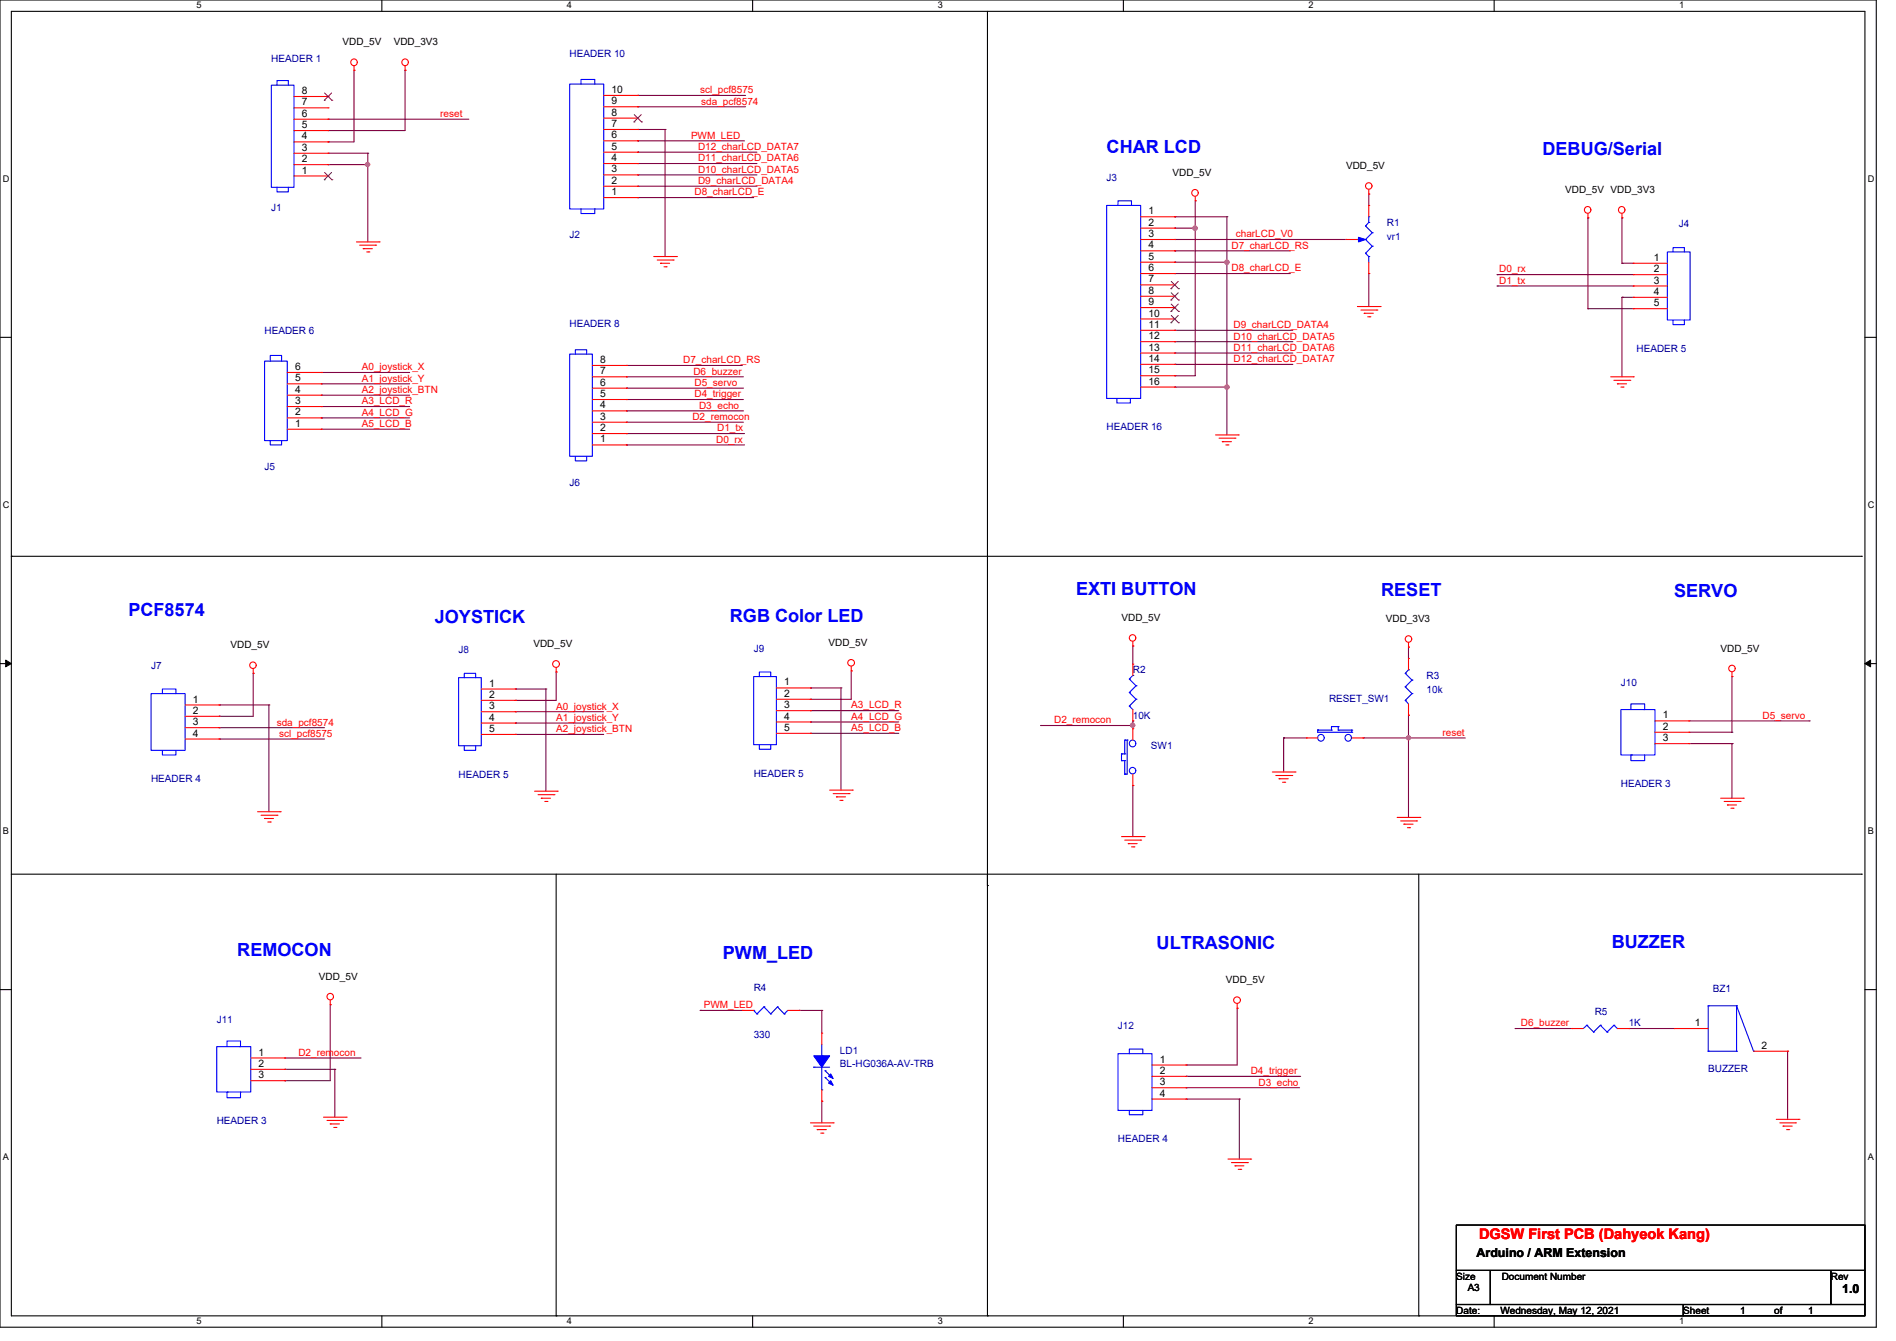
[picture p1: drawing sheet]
<svg xmlns="http://www.w3.org/2000/svg" width="297mm" height="210mm" viewBox="0 0 297 210" stroke-linecap="round" stroke-linejoin="round" font-family="sans-serif">
<g fill="none" stroke="#000" stroke-width=".17">
<path d="M0 0h293.6v207.7h-293.6zM1.8 1.8h290v204.2h-290zM59.8 0v1.8M117.8 0v1.8M154.5 1.8v204.2M175.8 0v1.8M233.8 0v1.8M0 52.8h1.8M291.8 52.8h1.8M1.8 87.1h.1M1.8 87.1h289.5M291.3 87.1h.1"/>
<path d="M0 103.9h1.8M291.8 103.9h1.8M1.8 136.8h289.5M87 136.8v69.2M154.5 138.6h.1M222 136.8v69.2M291.3 136.8h.1M0 154.9h1.8M291.8 154.9h1.8M227.9 191.8h63.9v7.1h-63.9zM227.9 198.9h5.3v5.3h-5.3zM233.2 198.9h53.3v5.3h-53.3z"/>
<path d="M286.5 198.9h5.3v5.3h-5.3zM59.8 206v1.7M87 206h.1M117.8 206v1.7M154.5 206h.1M175.8 206v1.7M222 206h.1M227.9 204.2h35.5v1.8h-35.5zM233.8 206v1.7M263.4 204.2h28.4v1.8h-28.4z"/>
</g>
<path d="M.9 103.3l.9 .6-.9 .5zM291.8 103.9l.9-.6v1.1z" fill="#000" stroke="#000" stroke-width=".16"/>
<g fill="none" stroke="#800040" stroke-width=".17">
<path d="M51.3 18.7h.1M51.3 18.7h22.1M55.4 11h.1M55.4 11v11.2h-4.1M63.4 11h.1M63.4 11v9.4h-12.1M99.8 16.7h.1M99.8 14.9h.1M99.8 16.7h16.9M99.8 14.9h16.9M51.3 25.8h.1M51.3 20.4h.1"/>
<path d="M51.3 22.2h.1M51.3 24h.1M51.3 25.8h6.4M51.3 24h6.3M57.6 25.8h.1M57.6 24h.1M57.6 24v13.9M99.8 22h.1M99.8 20.3h.1M99.8 30.9h.1M99.8 29.2h.1M99.8 27.4h.1"/>
<path d="M99.8 25.6h.1M99.8 23.8h.1M99.8 22h16.7M99.8 20.3h4.3M99.8 30.9h18.1M99.8 29.2h18.6M99.8 27.4h18.6M99.8 25.6h18.6M99.8 23.8h18.6M104.1 20.3h.1M104.1 20.3v19.9M183.8 33.9h.1"/>
<path d="M183.8 35.7h.1M183.8 37.5h.1M183.8 39.3h.1M183.8 33.9h8.2M183.8 35.7h3.2M183.8 37.5h26.8M183.8 39.3h18.1M187 31.4h.1M187 35.7h.1M187 31.4v27.4h-3.2M192 33.9h.1M192 33.9v34.2"/>
<path d="M214.2 30.4h.1M214.2 30.4v1.8M248.5 34.1h.1M248.5 34.1v14.2M253.8 34.1h.1M253.8 34.1v7.1M50.3 58.3h.1M50.3 58.3h13.8M98 59h.1M98 57.2h.1M98 59h18.3M98 57.2h18.2"/>
<path d="M183.8 42.8h.1M183.8 41h.1M183.8 51.7h.1M183.8 53.5h.1M183.8 55.3h.1M183.8 57h.1M183.8 58.8h.1M183.8 42.8h18.1M183.8 41h8.2M183.8 51.7h18.5M183.8 53.5h18.5M183.8 55.3h18.5"/>
<path d="M183.8 57h18.5M192 41h.1M214.2 42.8h.1M214.2 42.8v5.2M234.3 44.8h.1M234.3 43h.1M234.3 44.8h21.3M234.3 43h21.3M248.5 48.3h.1M248.5 48.3h7.1M253.8 46.5h.1M253.8 41.2h.1"/>
<path d="M253.8 46.5v12.5M253.8 46.5h1.8M253.8 41.2h1.8M50.3 63.6h.1M50.3 65.4h.1M50.3 67.2h.1M50.3 60.1h.1M50.3 61.9h.1M50.3 63.6h13.8M50.3 65.4h13.8M50.3 67.2h13.8M50.3 60.1h13.8"/>
<path d="M50.3 61.9h13.8M98 60.8h.1M98 66.1h.1M98 64.3h.1M98 62.5h.1M98 67.9h.1M98 69.6h.1M98 60.8h18.3M98 66.1h18.3M98 64.3h18.3M98 62.5h18.3M98 67.9h18.5"/>
<path d="M98 69.6h18.5M183.8 60.6h.1M183.8 60.6h8.2M192 60.6h.1M34.3 112.1h.1M34.3 113.9h.1M34.3 115.7h.1M34.3 110.3h.1M34.3 113.9h16.5M34.3 115.7h16.5M34.3 110.3h7.8M39.6 105.4h.1"/>
<path d="M39.6 105.4v6.7h-5.3M42.1 110.3h.1M42.1 110.3v16.8M80.6 107.8h.1M80.6 109.6h.1M80.6 111.4h.1M80.6 113.2h.1M80.6 115h.1M80.6 107.8h4.8M80.6 111.4h13.9M80.6 113.2h13.9M80.6 115h13.9"/>
<path d="M85.4 107.8h.1M85.4 107.8v16M87 105.2h.1M87 105.2v4.4h-6.4M126.8 107.7h.1M126.8 109.5h.1M126.8 111.2h.1M126.8 113h.1M126.8 114.8h.1M126.8 107.7h4.8M126.8 111.2h13.8M126.8 113h13.8"/>
<path d="M126.8 114.8h13.8M131.6 107.7h.1M131.6 107.7v16M133.2 105h.1M133.2 105v4.5h-6.4M162.8 113.6h.1M162.8 113.6h14.5M177.3 101.1h.1M177.3 112.8h.1M177.3 113.6h.1M177.3 101.1v2.9M177.3 112.8v1.3"/>
<path d="M200.9 115.5h.1M200.9 115.5h3.5M200.9 115.5v5.3M213.3 115.5h.1M213.3 115.5h16M220.4 112h.1M220.4 101.3h.1M220.4 115.5h.1M220.4 101.3v1.8M220.4 112v15.9M264.3 112.8h18.8M264.3 116.4h6.7"/>
<path d="M264.3 114.6h6.7M271 116.4h.1M271 114.6h.1M271 105.9h.1M271 105.9v8.7M271 116.4v8.5M283.1 112.8h.1M177.3 123h.1M177.3 123v8M51.7 157.3h.1M51.7 157.3v11.9h-7.1M109.6 158.2h.1"/>
<path d="M109.6 158.2h6.6M125 158.2h.1M125 158.2h3.6M128.6 158.2h.1M128.6 158.2v3.5M193.6 157.8h.1M193.6 157.8v8.9h-8M44.6 165.6h.1M44.6 167.4h.1M44.6 169.2h.1M44.6 165.6h11.9M44.6 167.4h7.8"/>
<path d="M52.4 167.4h.1M52.4 167.4v7.5M128.6 172.4h.1M128.6 172.4v3.4M185.6 166.7h.1M185.6 168.5h.1M185.6 170.3h.1M185.6 172h.1M185.6 168.5h17.9M185.6 170.3h17.8M185.6 172h8.3M193.9 172h.1"/>
<path d="M193.9 172v9.4M237.1 161h.1M237.1 161h8.9M254.9 161h.1M254.9 161h7.1M279.7 164.5h.1M279.7 164.5v10.7"/>
</g>
<g fill="#f0f" stroke="#f0f" stroke-width=".17">
<circle cx="220.4" cy="115.5" r=".33"/>
<circle cx="57.5" cy="25.7" r=".33"/>
<circle cx="177.2" cy="113.5" r=".34"/>
<circle cx="192" cy="60.6" r=".34"/>
<circle cx="187" cy="35.7" r=".34"/>
<circle cx="192" cy="41" r=".34"/>
</g>
<g fill="none" stroke="#f00" stroke-width=".17">
<path d="M46 18.7h5.3M46 16.9h5.3M46 15.1h5.3M51.3 18.7h.1M51.3 16.9h.1M51.3 15.1h.1M55.4 11h.1M55.4 10.3v.7M63.4 11h.1M63.4 10.3v.7M94.5 18.5h5.3M94.5 16.7h5.3"/>
<path d="M94.5 14.9h5.3M99.8 18.5h.1M99.8 16.7h.1M99.8 14.9h.1M46 27.5h5.3M46 25.8h5.3M46 24h5.3M46 22.2h5.3M46 20.4h5.3M51.3 27.5h.1M51.3 25.8h.1M51.3 24h.1"/>
<path d="M51.3 22.2h.1M51.3 20.4h.1M55.8 37.9h3.5M56.3 38.4h2.5M56.8 38.9h.1M56.8 38.9h1.5M57.4 39.4h.3M57.7 39.4h.1M58.8 38.4h.1M59.3 37.9h.1M94.5 30.9h5.3M94.5 29.2h5.3"/>
<path d="M94.5 27.4h5.3M94.5 25.6h5.3M94.5 23.8h5.3M94.5 22h5.3M94.5 20.3h5.3M99.8 30.9h.1M99.8 29.2h.1M99.8 27.4h.1M99.8 25.6h.1M99.8 23.8h.1M99.8 22h.1M99.8 20.3h.1"/>
<path d="M178.5 33.9h5.3M178.5 35.7h5.3M178.5 37.5h5.3M178.5 39.3h5.3M183.8 33.9h.1M183.8 35.7h.1M183.8 37.5h.1M183.8 39.3h.1M187 31.4h.1M187 30.8v.6M210.6 37.5h.1M210.6 37.5h1.8"/>
<path d="M214.2 30.4h.1M214.2 32.2h.1M214.2 29.7v.7M214.2 32.2v1.7M248.5 34.1h.1M248.5 33.4v.7M253.8 34.1h.1M253.8 33.4v.7M45 58.3h5.3M50.3 58.3h.1M92.7 59h5.3M92.7 57.2h5.3"/>
<path d="M98 59h.1M98 57.2h.1M102.3 40.2h3.5M102.8 40.7h2.5M103.3 41.2h.1M103.3 41.2h1.5M103.9 41.8h.3M104.2 41.8h.1M105.3 40.7h.1M105.8 40.2h.1M178.5 41h5.3M178.5 42.8h5.3"/>
<path d="M178.5 44.6h5.3M178.5 46.4h5.3M178.5 48.1h5.3M178.5 49.9h5.3M178.5 51.7h5.3M178.5 53.5h5.3M178.5 55.3h5.3M178.5 57h5.3M178.5 58.8h5.3M183.8 41h.1M183.8 42.8h.1M183.8 44.6h.1"/>
<path d="M183.8 46.4h.1M183.8 48.1h.1M183.8 49.9h.1M183.8 51.7h.1M183.8 53.5h.1M183.8 55.3h.1M183.8 57h.1M183.8 58.8h.1M212.4 48h3.6M213 48.5h2.5M213.5 49h.1M213.5 49h1.4"/>
<path d="M214 49.6h.4M214.2 42.8h.1M214.2 41v1.8M214.4 49.6h.1M215.5 48.5h.1M216 48h.1M252 59h3.6M252.5 59.5h2.5M255 59.5h.1M255.6 59h.1M255.6 41.2h.1M255.6 43h.1"/>
<path d="M255.6 44.8h.1M255.6 46.5h.1M255.6 48.3h.1M255.6 41.2h5.3M255.6 43h5.3M255.6 44.8h5.3M255.6 46.5h5.3M255.6 48.3h5.3M45 60.1h5.3M45 67.2h5.3M45 65.4h5.3M45 63.6h5.3"/>
<path d="M45 61.9h5.3M50.3 67.2h.1M50.3 65.4h.1M50.3 63.6h.1M50.3 61.9h.1M50.3 60.1h.1M92.7 69.6h5.3M92.7 67.9h5.3M92.7 66.1h5.3M92.7 64.3h5.3M92.7 62.5h5.3M92.7 60.8h5.3"/>
<path d="M98 69.6h.1M98 67.9h.1M98 66.1h.1M98 64.3h.1M98 62.5h.1M98 60.8h.1M178.5 60.6h5.3M183.8 60.6h.1M190.2 68.1h3.6M190.8 68.6h2.5M191.3 69.1h.1M191.3 69.1h1.4"/>
<path d="M191.8 69.6h.4M192.2 69.6h.1M193.3 68.6h.1M193.8 68.1h.1M253.1 60.1h.1M253.1 60.1h1.4M253.6 60.6h.4M254 60.6h.1M29 110.3h5.3M29 112.1h5.3M29 113.9h5.3M29 115.7h5.3"/>
<path d="M34.3 110.3h.1M34.3 112.1h.1M34.3 113.9h.1M34.3 115.7h.1M39.6 105.4h.1M39.6 104.7v.7M75.3 107.8h5.3M75.3 109.6h5.3M75.3 111.4h5.3M75.3 113.2h5.3M75.3 115h5.3M80.6 107.8h.1"/>
<path d="M80.6 109.6h.1M80.6 111.4h.1M80.6 113.2h.1M80.6 115h.1M87 105.2h.1M87 104.5v.7M121.5 107.7h5.3M121.5 109.5h5.3M121.5 111.2h5.3M121.5 113h5.3M121.5 114.8h5.3M126.8 107.7h.1"/>
<path d="M126.8 109.5h.1M126.8 111.2h.1M126.8 113h.1M126.8 114.8h.1M133.2 105h.1M133.2 104.3v.7M177.3 101.1h.1M177.3 114.1h.1M177.3 112.8h.1M177.3 104h.1M177.3 100.4v.7M177.3 104v1.7"/>
<path d="M177.3 111.1v1.7M177.3 114.1v1.7M204.4 115.5h.1M204.4 115.5h1.8M211.5 115.5h1.8M213.3 115.5h.1M220.4 101.3h.1M220.4 112h.1M220.4 103.1h.1M220.4 100.6v.7M220.4 103.1v1.7M220.4 110.2v1.8"/>
<path d="M259 112.8h5.3M259 114.6h5.3M259 116.4h5.3M264.3 112.8h.1M264.3 114.6h.1M264.3 116.4h.1M271 105.9h.1M271 105.2v.7M40.3 127.1h3.6M40.8 127.6h2.5M41.4 128.1h.1M41.4 128.1h1.4"/>
<path d="M41.9 128.7h.4M42.3 128.7h.1M43.3 127.6h.1M43.9 127.1h.1M83.6 123.8h3.6M84.2 124.4h2.5M84.7 124.9h.1M84.7 124.9h1.4M85.3 125.5h.3M85.6 125.5h.1M86.7 124.4h.1M87.2 123.8h.1"/>
<path d="M129.8 123.7h3.6M130.4 124.2h2.5M130.9 124.7h.1M130.9 124.7h1.4M131.4 125.3h.4M131.8 125.3h.1M132.9 124.2h.1M133.4 123.7h.1M175.5 131h3.5M176 131.5h2.5M176.5 132.1h.1M176.5 132.1h1.4"/>
<path d="M177.1 132.6h.3M177.3 123h.1M177.3 121.2v1.8M177.4 132.6h.1M178.5 131.5h.1M179 131h.1M199.1 120.8h3.5M199.6 121.4h2.5M200.1 121.9h.1M200.1 121.9h1.5M200.7 122.4h.3M201 122.4h.1"/>
<path d="M202.1 121.4h.1M202.6 120.8h.1M218.6 127.9h3.6M219.2 128.5h2.5M219.7 129h.1M219.7 129h1.4M220.2 129.6h.4M220.6 129.6h.1M221.7 128.5h.1M222.2 127.9h.1M269.2 124.9h3.6M269.8 125.5h2.5"/>
<path d="M270.3 126h.1M270.3 126h1.4M270.8 126.5h.4M271.2 126.5h.1M272.3 125.5h.1M272.8 124.9h.1M51.7 157.3h.1M51.7 156.5v.8M116.2 158.2h.1M116.2 158.2h1.7M123.3 158.2h1.7M125 158.2h.1"/>
<path d="M193.6 157.8h.1M193.6 157.1v.7M39.2 165.6h5.4M39.2 167.4h5.4M39.2 169.2h5.4M44.6 165.6h.1M44.6 167.4h.1M44.6 169.2h.1M50.6 174.9h3.6M51.2 175.4h2.4M51.7 175.9h.1M51.7 175.9h1.4"/>
<path d="M52.2 176.5h.4M52.6 176.5h.1M53.6 175.4h.1M54.2 174.9h.1M126.8 175.8h3.6M127.3 176.3h2.5M127.9 176.8h.1M127.9 176.8h1.4M128.4 177.4h.4M128.6 161.7h.1M128.6 172.4h.1M128.6 161.7v1.8"/>
<path d="M128.6 170.6v1.8M128.8 177.4h.1M129.8 176.3h.1M130.4 175.8h.1M180.3 166.7h5.3M180.3 168.5h5.3M180.3 170.3h5.3M180.3 172h5.3M185.6 166.7h.1M185.6 168.5h.1M185.6 170.3h.1M185.6 172h.1"/>
<path d="M246 161h.1M246 161h1.8M253.1 161h1.8M254.9 161h.1M262 161h.1M262 161h5.3M274.4 164.5h5.3M278 175.2h3.5M278.5 175.8h2.5M279 176.3h.1M279 176.3h1.4M279.6 176.8h.3"/>
<path d="M279.7 164.5h.1M279.9 176.8h.1M281 175.8h.1M281.5 175.2h.1M192.2 181.4h3.5M192.7 182h2.5M193.3 182.5h.1M193.3 182.5h1.3M193.8 183h.3M194.1 183h.1M195.2 182h.1M195.7 181.4h.1"/>
<circle cx="55.4" cy="9.8" r=".52"/>
<circle cx="63.4" cy="9.8" r=".52"/>
<circle cx="187" cy="30.2" r=".52"/>
<circle cx="214.2" cy="29.1" r=".51"/>
<circle cx="248.4" cy="32.9" r=".52"/>
<circle cx="253.8" cy="32.9" r=".52"/>
<circle cx="177.2" cy="99.9" r=".51"/>
<circle cx="39.6" cy="104.1" r=".51"/>
<circle cx="87" cy="103.9" r=".53"/>
<circle cx="133.2" cy="103.7" r=".52"/>
<circle cx="220.4" cy="100" r=".51"/>
<circle cx="271" cy="104.6" r=".51"/>
<circle cx="51.7" cy="156" r=".51"/>
<circle cx="193.6" cy="156.5" r=".52"/>
</g>
<g fill="none" stroke="#00f" stroke-width=".17">
<path d="M42.5 13.3h3.5v16h-3.5zM43.3 13.3v-.7h1.8v.7M89.1 13.2h5.4v19.5h-5.4zM90.9 13.2v-.8h2.2v.8M43.3 29.3v.7h1.8v-.7M90.9 32.7v.7h2.2v-.7M173.2 32.2h5.3v30.2h-5.3zM174.9 32.2v-.8h2.2v.8M212.4 37.5h.1M212.4 37.5h.4M213.7 39.6h.1M213.7 37.5h.1"/>
<path d="M213.7 35.4h.1M213.7 39.6l.5 .6M213.7 37.5l1 1M213.7 35.4l1 1M214.2 34.8h.1M214.2 33.9h.1M214.2 33.9v.9M214.2 34.8l-.5 .6M214.7 38.5h.1M214.7 36.4h.1M214.7 38.5l-1 1.1M214.7 36.4l-1 1.1"/>
<path d="M260.9 39.4h3.6v10.7h-3.6zM261.8 39.4v-.6h1.8v.6M41.4 56.5h3.6v12.5h-3.6zM42.3 56.5v-.9h1.8v.9M89.1 55.4h3.6v16h-3.6zM90 55.4v-.6h1.8v.6M214.2 40.2h.1M214.2 40.2v.8M261.8 50.1v.7h1.8v-.7M42.3 69v.6h1.8v-.6M90 71.4v.7h1.8v-.7M174.8 62.4v.7h2.1v-.7"/>
<path d="M23.6 108.6h5.4v8.9h-5.4zM25.4 117.5v.7h2.1v-.7M25.4 108.6v-.8h2.1v.8M71.8 106.1h3.5v10.6h-3.5zM72.6 106.1v-.7h1.8v.7M72.6 116.7v.8h1.8v-.8M117.9 105.9h3.6v10.7h-3.6zM118.8 105.9v-.7h1.8v.7M118.8 116.6v.7h1.8v-.7M175.5 118h.1M175.5 119.1h.1M175.5 118h.5"/>
<path d="M175.5 118v1.1M175.5 119.1h.5M176 115.8h.1M176 118h.1M176 119.1h.1M176 115.8h.4M176 115.8v2.2M176 119.1v2.1M176.4 115.8h.1M176.4 115.8v5.4h-.4M176.7 110.5h.1M176.7 108.4h.1"/>
<path d="M176.7 106.3h.1M176.7 110.5l.6 .6M176.7 108.4l1.1 1.1M176.7 106.3l1.1 1M177.3 105.7h.1M177.3 105.7l-.6 .6M177.8 109.5h.1M177.8 107.3h.1M177.8 109.5l-1.1 1M177.8 107.3l-1.1 1.1M206.2 114.3h.1M206.2 114.3v.3h5.3"/>
<path d="M206.2 114.3h2.1M208.3 113.7h.1M208.3 114.3h.1M208.3 113.7h1.1M208.3 113.7v.6M209.4 114.3h.1M209.4 113.7h.1M209.4 114.3h2.1M209.4 113.7v.6M211.5 114.6h.1M211.5 114.3h.1M211.5 114.3v.3"/>
<path d="M219.9 109.6h.1M219.9 107.5h.1M219.9 105.4h.1M219.9 109.6l.5 .6M219.9 107.5l1.1 1.1M219.9 105.4l1.1 1.1M220.4 104.8h.1M220.4 104.8l-.5 .6M221 108.6h.1M221 106.5h.1M221 108.6l-1.1 1M221 106.5l-1.1 1"/>
<path d="M253.6 111.1h5.4v7.1h-5.4zM255.2 111.1v-.9h2.2v.9h-.2M255.4 118.2h-.2v.9h2.2v-.9M176 121.2h.1M117.9 158.2h.1M117.9 158.2l.5 .5M118.4 158.7h.1M119.5 157.6h.1M119.5 157.6l1.1 1.1M119.5 157.6l-1.1 1.1M120.6 158.7h.1M121.7 157.6h.1"/>
<path d="M121.7 157.6l1 1.1M121.7 157.6l-1.1 1.1M122.7 158.7h.1M123.3 158.2l-.6 .5M267.3 157.4h.1M267.3 157.4v7.1M267.3 157.4h4.4M271.7 157.4h.1M271.7 157.4v7.1M271.7 157.4l2.7 7.1M33.9 163.8h5.3v7.1h-5.3zM35.5 163.8v-.9h2.1v.9h-.1"/>
<path d="M35.7 170.9h-.2v.9h2.1v-.9M127.3 167h.1M127.3 167h2.5M128.6 165.3h.1M128.6 170.6h.1M128.6 163.5v1.8M128.6 167v3.6M129.1 167.6h.1M129.1 168.7h.1M129.1 167.6l1.1 1.1M129.1 168.7l1.1 1M174.9 164.9h5.4v8.9h-5.4z"/>
<path d="M176.7 173.8v.7h2.1v-.7M176.7 164.9v-.7h2.1v.7M248.3 160.5h.1M248.3 160.5l-.5 .5M248.3 160.5l1.1 1M249.4 161.5h.1M250.4 160.5h.1M250.4 160.5l-1 1M250.4 160.5l1.1 1M251.5 161.5h.1M252.5 160.5h.1M252.5 160.5l-1 1"/>
<path d="M252.5 160.5l.6 .5M253.1 161h.1M267.3 164.5h.1M267.3 164.5h4.4M271.7 164.5h.1M274.4 164.5h.1"/>
<circle cx="177.2" cy="116.4" r=".52"/>
<circle cx="206.7" cy="115.5" r=".52"/>
<circle cx="211" cy="115.5" r=".52"/>
<circle cx="177.2" cy="120.6" r=".51"/>
</g>
<g fill="none" stroke="#804000" stroke-width=".16">
<path d="M50.7 15.7h.1M50.8 14.6l1.1 1.1M51.9 14.6l-1.2 1.1M51.9 15.7h.1M99.2 19.1h.1M99.2 17.9l1.2 1.2M100.3 17.9l-1.1 1.2M100.4 19.1h.1M50.7 28.1h.1M50.8 27l1.1 1.1M51.9 27l-1.2 1.1M51.9 28.1h.1"/>
<path d="M183.2 45.2h.1M183.2 47h.1M183.2 48.7h.1M183.2 50.5h.1M183.3 44l1.1 1.2M183.3 45.8l1.1 1.2M183.3 47.6l1.1 1.1M183.3 49.4l1.1 1.1M184.4 44l-1.2 1.2M184.4 45.8l-1.2 1.2M184.4 47.6l-1.2 1.1M184.4 49.4l-1.2 1.1"/>
<path d="M184.4 45.2h.1M184.4 47h.1M184.4 48.7h.1M184.4 50.5h.1"/>
</g>
<g fill="#00f" stroke="#00f" stroke-width=".17">
<path d="M212.6 37.1l1.1 .4-1.1 .4z"/>
<path d="M127.3 165.3h2.5l-1.2 1.7z" fill-rule="evenodd"/>
<path d="M130 169.2l.4 .7-.7-.4z" fill-rule="evenodd"/>
<path d="M130 168.1l.4 .7-.7-.3z" fill-rule="evenodd"/>
</g>
<g font-size="2.8" fill="#00f">
<text x="173.2" y="23.9">CHAR LCD</text>
<text x="241.4" y="24.3">DEBUG/Serial</text>
<text x="168.4" y="93.1">EXTI BUTTON</text>
<text x="216.1" y="93.3">RESET</text>
<text x="262" y="93.4">SERVO</text>
<text x="20.1" y="96.5">PCF8574</text>
<text x="68" y="97.5">JOYSTICK</text>
<text x="114.2" y="97.4">RGB Color LED</text>
<text x="37.1" y="149.6">REMOCON</text>
<text x="181" y="148.5">ULTRASONIC</text>
<text x="252.2" y="148.3">BUZZER</text>
<text x="113.1" y="150.1">PWM_LED</text>
</g>
<text font-size="2.3" fill="#f00" x="231.4" y="193.9">DGSW First PCB (Dahyeok Kang)</text>
<g font-size="1.9">
<text x="231.1" y="196.7">Arduino / ARM Extension</text>
<text x="288.3" y="202.5">1.0</text>
</g>
<g font-size="1.6" fill="#000080">
<text x="42.5" y="9.8">HEADER 1</text>
<text x="89.1" y="8.9">HEADER 10</text>
<text x="173.2" y="28.3">J3</text>
<text x="42.5" y="33.1">J1</text>
<text x="217" y="35.4">R1</text>
<text x="262.7" y="35.5">J4</text>
<text x="89.1" y="37.3">J2</text>
<text x="217" y="37.5">vr1</text>
<text x="41.4" y="52.3">HEADER 6</text>
<text x="89.1" y="51.2">HEADER 8</text>
<text x="256.1" y="55.1">HEADER 5</text>
<text x="173.2" y="67.4">HEADER 16</text>
<text x="41.4" y="73.6">J5</text>
<text x="89.1" y="76.1">J6</text>
<text x="23.6" y="104.7">J7</text>
<text x="71.8" y="102.2">J8</text>
<text x="117.9" y="102">J9</text>
<text x="177.3" y="105.4">R2</text>
<text x="223.2" y="106.3">R3</text>
<text x="253.6" y="107.3">J10</text>
<text x="177.3" y="112.5">10K</text>
<text x="208" y="109.8">RESET_SW1</text>
<text x="223.2" y="108.4">10k</text>
<text x="180.1" y="117.3">SW1</text>
<text x="23.6" y="122.4">HEADER 4</text>
<text x="71.8" y="121.7">HEADER 5</text>
<text x="117.9" y="121.6">HEADER 5</text>
<text x="253.6" y="123.2">HEADER 3</text>
<text x="117.9" y="155.2">R4</text>
<text x="268" y="155.3">BZ1</text>
<text x="33.9" y="160.1">J11</text>
<text x="174.9" y="161">J12</text>
<text x="249.5" y="158.9">R5</text>
<text x="254.9" y="160.7">1K</text>
<text x="117.9" y="162.4">330</text>
<text x="131.4" y="164.9">LD1</text>
<text x="131.4" y="167">BL-HG036A-AV-TRB</text>
<text x="267.3" y="167.8">BUZZER</text>
<text x="33.9" y="175.9">HEADER 3</text>
<text x="174.9" y="178.8">HEADER 4</text>
</g>
<g font-size="1.6">
<text x="53.6" y="7.1">VDD_5V</text>
<text x="61.6" y="7.1">VDD_3V3</text>
<text x="47.2" y="16.5">7</text>
<text x="47.2" y="14.7">8</text>
<text x="95.7" y="16.3">9</text>
<text x="95.7" y="14.6">10</text>
<text x="47.2" y="23.6">3</text>
<text x="47.2" y="21.8">4</text>
<text x="47.2" y="20.1">5</text>
<text x="47.2" y="18.3">6</text>
<text x="95.7" y="23.4">5</text>
<text x="95.7" y="21.7">6</text>
<text x="95.7" y="19.9">7</text>
<text x="95.7" y="18.1">8</text>
<text x="47.2" y="27.2">1</text>
<text x="47.2" y="25.4">2</text>
<text x="95.7" y="28.8">2</text>
<text x="95.7" y="27">3</text>
<text x="95.7" y="25.2">4</text>
<text x="183.5" y="27.5">VDD_5V</text>
<text x="210.6" y="26.5">VDD_5V</text>
<text x="95.7" y="30.5">1</text>
<text x="179.7" y="33.6">1</text>
<text x="179.7" y="35.3">2</text>
<text x="244.9" y="30.2">VDD_5V VDD_3V3</text>
<text x="179.7" y="37.1">3</text>
<text x="179.7" y="38.9">4</text>
<text x="179.7" y="40.7">5</text>
<text x="258.8" y="40.8">1</text>
<text x="179.7" y="42.4">6</text>
<text x="179.7" y="44.2">7</text>
<text x="179.7" y="46">8</text>
<text x="179.7" y="47.8">9</text>
<text x="258.8" y="42.6">2</text>
<text x="258.8" y="44.4">3</text>
<text x="258.8" y="46.2">4</text>
<text x="258.8" y="47.9">5</text>
<text x="179.7" y="49.5">10</text>
<text x="179.7" y="51.3">11</text>
<text x="179.7" y="53.1">12</text>
<text x="46.2" y="59.7">5</text>
<text x="46.2" y="57.9">6</text>
<text x="93.9" y="58.6">7</text>
<text x="93.9" y="56.8">8</text>
<text x="179.7" y="54.9">13</text>
<text x="179.7" y="56.7">14</text>
<text x="179.7" y="58.4">15</text>
<text x="46.2" y="65">2</text>
<text x="46.2" y="63.3">3</text>
<text x="46.2" y="61.5">4</text>
<text x="93.9" y="65.7">3</text>
<text x="93.9" y="63.9">4</text>
<text x="93.9" y="62.2">5</text>
<text x="93.9" y="60.4">6</text>
<text x="179.7" y="60.2">16</text>
<text x="46.2" y="66.8">1</text>
<text x="93.9" y="69.3">1</text>
<text x="93.9" y="67.5">2</text>
<text x="36.1" y="101.5">VDD_5V</text>
<text x="83.5" y="101.3">VDD_5V</text>
<text x="129.7" y="101.1">VDD_5V</text>
<text x="175.5" y="97.2">VDD_5V</text>
<text x="216.8" y="97.4">VDD_3V3</text>
<text x="76.5" y="107.5">1</text>
<text x="122.7" y="107.3">1</text>
<text x="269.2" y="102">VDD_5V</text>
<text x="30.2" y="110">1</text>
<text x="30.2" y="111.7">2</text>
<text x="30.2" y="113.5">3</text>
<text x="76.5" y="109.2">2</text>
<text x="76.5" y="111">3</text>
<text x="76.5" y="112.8">4</text>
<text x="122.7" y="109.1">2</text>
<text x="122.7" y="110.9">3</text>
<text x="122.7" y="112.6">4</text>
<text x="260.2" y="112.5">1</text>
<text x="30.2" y="115.3">4</text>
<text x="76.5" y="114.6">5</text>
<text x="122.7" y="114.4">5</text>
<text x="260.2" y="114.2">2</text>
<text x="260.2" y="116">3</text>
<text x="49.9" y="153.4">VDD_5V</text>
<text x="191.8" y="153.9">VDD_5V</text>
<text x="265.2" y="160.6">1</text>
<text x="40.5" y="165.2">1</text>
<text x="40.5" y="167">2</text>
<text x="181.5" y="166.3">1</text>
<text x="275.6" y="164.2">2</text>
<text x="40.5" y="168.8">3</text>
<text x="181.5" y="168.1">2</text>
<text x="181.5" y="169.9">3</text>
<text x="181.5" y="171.7">4</text>
<text x="227.9" y="200.3">Size</text>
<text x="229.7" y="202.1">A3</text>
<text x="235" y="200.3">Document Number</text>
<text x="286.5" y="200.3">Rev</text>
<text x="227.9" y="205.6">Date:</text>
<text x="234.8" y="205.6">Wednesday, May 12, 2021</text>
<text x="263.4" y="205.6">Sheet</text>
<text x="272.3" y="205.6">1</text>
<text x="277.6" y="205.6">of</text>
<text x="282.9" y="205.6">1</text>
</g>
<g font-size="1.6" fill="#f00">
<text x="109.6" y="14.6">scl_pcf8575</text>
<text x="109.7" y="16.4">sda_pcf8574</text>
<text x="68.9" y="18.3">reset</text>
<text x="108.1" y="21.7">PWM_LED</text>
<text x="109.2" y="23.5">D12_charLCD_DATA7</text>
<text x="109.2" y="28.8">D9_charLCD_DATA4</text>
<text x="109.2" y="27">D10_charLCD_DATA5</text>
<text x="109.2" y="25.3">D11_charLCD_DATA6</text>
<text x="108.7" y="30.6">D8_charLCD_E</text>
<text x="192.7" y="38.9">D7_charLCD_RS</text>
<text x="193.4" y="37.1">charLCD_V0</text>
<text x="192.7" y="42.5">D8_charLCD_E</text>
<text x="234.6" y="44.4">D1_tx</text>
<text x="234.6" y="42.6">D0_rx</text>
<text x="193" y="51.4">D9_charLCD_DATA4</text>
<text x="193" y="53.1">D10_charLCD_DATA5</text>
<text x="56.6" y="58">A0_joystick_X</text>
<text x="56.6" y="59.7">A1_joystick_Y</text>
<text x="106.9" y="56.9">D7_charLCD_RS</text>
<text x="108.5" y="58.6">D6_buzzer</text>
<text x="193" y="54.9">D11_charLCD_DATA6</text>
<text x="193" y="56.7">D12_charLCD_DATA7</text>
<text x="56.6" y="63.3">A3_LCD_R</text>
<text x="56.6" y="65.1">A4_LCD_G</text>
<text x="56.6" y="61.5">A2_joystick_BTN</text>
<text x="108.3" y="65.8">D2_remocon</text>
<text x="108.7" y="60.4">D5_servo</text>
<text x="108.7" y="62.2">D4_trigger</text>
<text x="109.4" y="64">D3_echo</text>
<text x="56.6" y="66.9">A5_LCD_B</text>
<text x="112.1" y="69.3">D0_rx</text>
<text x="112.2" y="67.5">D1_tx</text>
<text x="43.3" y="113.6">sda_pcf8574</text>
<text x="87" y="111.1">A0_joystick_X</text>
<text x="87" y="112.8">A1_joystick_Y</text>
<text x="133.2" y="110.9">A3_LCD_R</text>
<text x="133.2" y="112.7">A4_LCD_G</text>
<text x="165" y="113.2">D2_remocon</text>
<text x="275.8" y="112.5">D5_servo</text>
<text x="43.7" y="115.3">scl_pcf8575</text>
<text x="87" y="114.6">A2_joystick_BTN</text>
<text x="133.2" y="114.4">A5_LCD_B</text>
<text x="225.7" y="115.2">reset</text>
<text x="110.1" y="157.8">PWM_LED</text>
<text x="238" y="160.7">D6_buzzer</text>
<text x="46.7" y="165.3">D2_remocon</text>
<text x="195.7" y="168.1">D4_trigger</text>
<text x="196.9" y="169.9">D3_echo</text>
</g>
<g font-size="1.4">
<text x="30.7" y="1.3">5</text>
<text x="88.7" y="1.3">4</text>
<text x="146.7" y="1.3">3</text>
<text x="204.8" y="1.3">2</text>
<text x="262.8" y="1.3">1</text>
<text x=".5" y="28.4">D</text>
<text x="292.3" y="28.4">D</text>
<text x=".5" y="79.5">C</text>
<text x="292.3" y="79.5">C</text>
<text x=".5" y="130.5">B</text>
<text x="292.3" y="130.5">B</text>
<text x=".5" y="181.6">A</text>
<text x="292.3" y="181.6">A</text>
<text x="30.7" y="207.3">5</text>
<text x="88.7" y="207.3">4</text>
<text x="146.7" y="207.3">3</text>
<text x="204.8" y="207.3">2</text>
<text x="262.8" y="207.3">1</text>
</g>
</svg>
